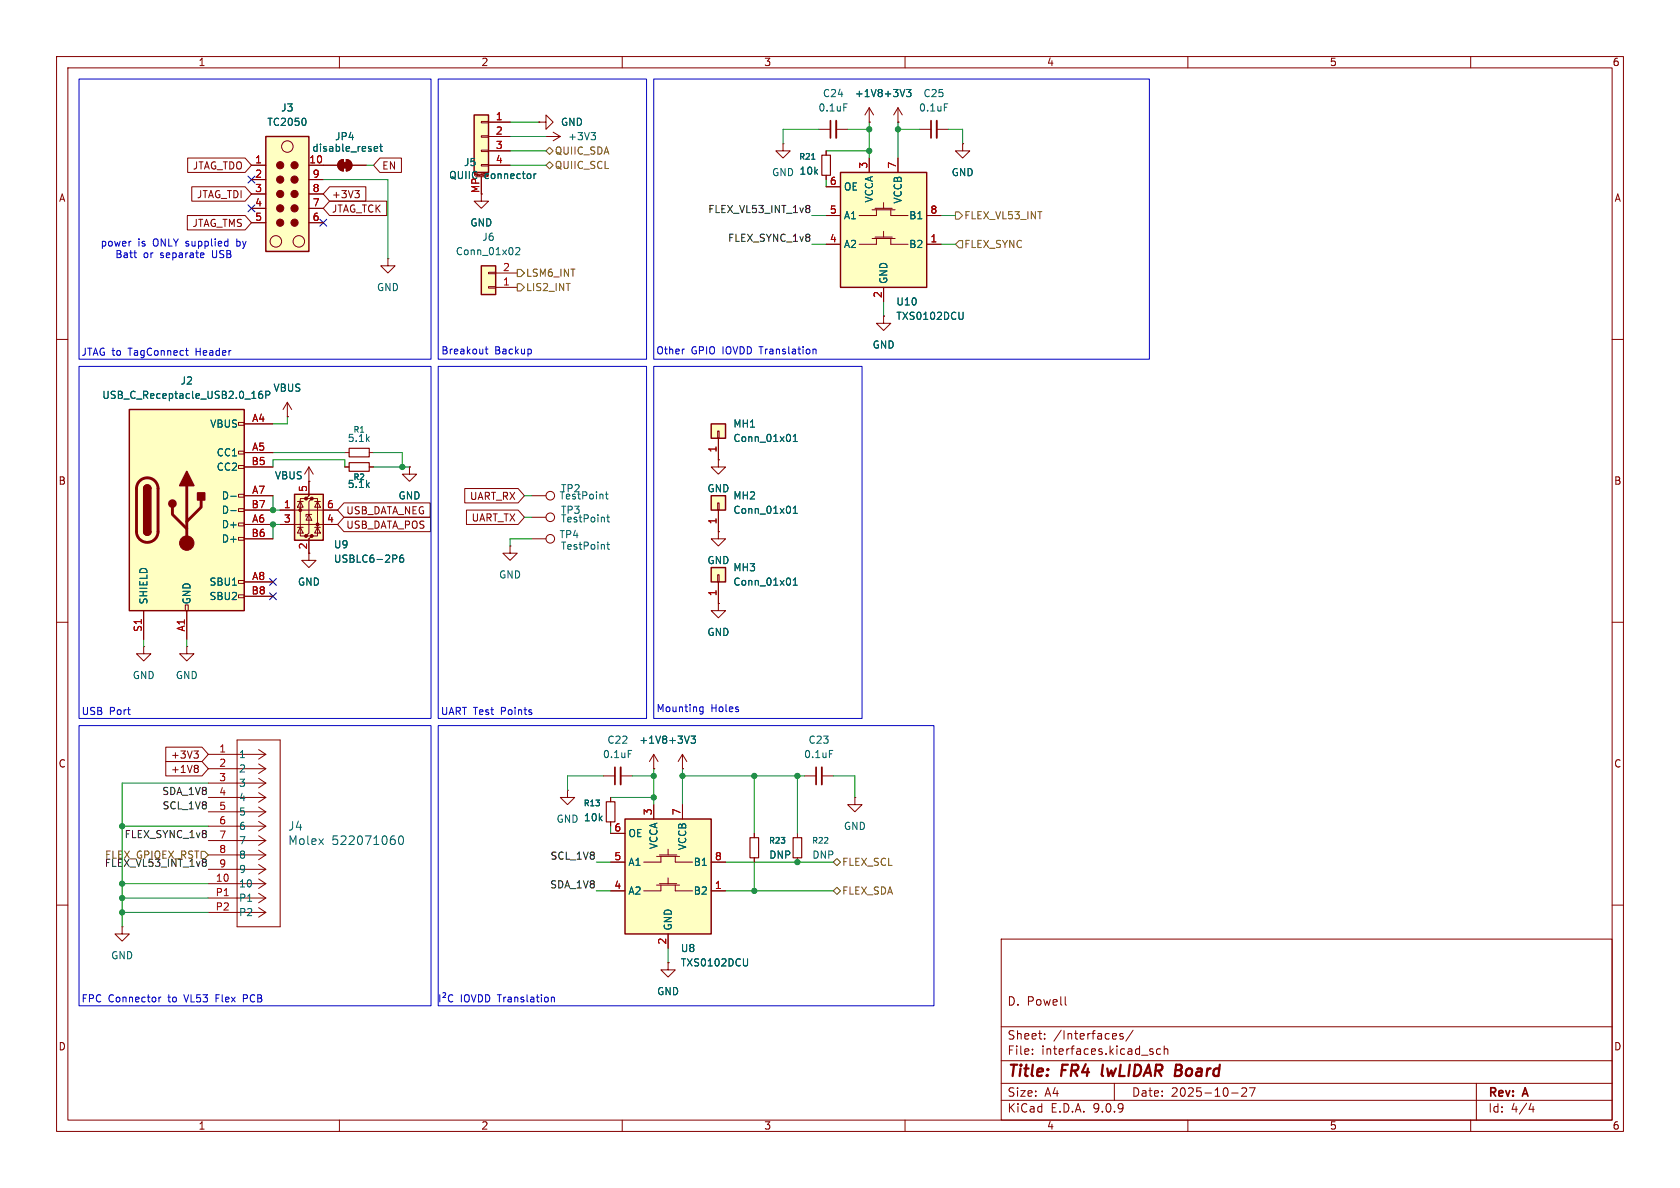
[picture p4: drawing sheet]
<svg xmlns="http://www.w3.org/2000/svg" width="297mm" height="210mm" viewBox="0 0 297 210" stroke-linecap="round" stroke-linejoin="round" font-family="sans-serif">
<g fill="none" stroke="#840000" stroke-width=".18">
<path d="M10 10h277v190h-277zM12 12h273v186h-273zM60 10v2M110 10v2M160 10v2M210 10v2M260 10v2M10 60h2M285 60h2M10 110h2M127 106.7v1.3h1.3l-1.3 1.2-1.3-1.2h1.3M127 106.7h.1"/>
<path d="M285 110h2M10 160h2M177 166h108v32h-108zM188.3 176.2v1.3l.2 .2M285 160h2M60 198v2M110 198v2M160 198v2M177 194.5h108M177 191.5h108M177 187.5h108M177 181.5h108"/>
<path d="M182.5 186.3v.1M182.5 185.5v.1M184.7 183.6v.1M184.7 182.8v.1M197 191.5v3M197.3 182.8l.1 .3-.7 .1M198.5 182.8l-.3-.1-.2 .2v.2l.5 .2v.3h-.5M200.3 182.1l-1.3 2M203.5 185.9l.3 .1 .1 .2-.2 .2h-.3M203.5 185.4l.3 .1M205.2 185.5l-.5-.1-.2 .3v.4l.1 .2h.6M205.8 185.5l.2-.1 .4 .1 .1 .9"/>
<path d="M205.8 184.9v1.5M210 198v2M217.7 193.2h1.2M219.5 192.4l.6-.1 .2 .1 .1 .3-.9 1.1h.9M220.9 192.3h1l-.7 1.5M260 198v2M261 191.5v6.5M270.7 195l-.4 1.1h.9M271 195.6v1"/>
</g>
<path d="M195 188.2l-.2 1.9M207.8 189.2h.7M207.9 188.2h.7M208.5 189.2l.3 .1M208.6 190.1l-.9 .1M208.7 189.1l-.2 .1" fill="none" stroke="#840000" stroke-width=".4"/>
<path d="M83.8 20.3h2.6v10.2h-2.6z" fill="#ffffc2"/>
<path d="M83.8 20.3h2.6v10.2h-2.6z" fill="none" stroke="#840000" stroke-width=".25"/>
<path d="M84.1 31.2h2M85.1 21.5h1.3v.2h-1.3zM85.1 24h1.3v.3h-1.3zM85.1 26.5h1.3v.3h-1.3zM85.1 29.1h1.3v.2h-1.3zM85.1 31.2v4.4h1.3l-1.3 1.2-1.3-1.2h1.3M86.4 21.6h3.8M86.4 24.1h3.8M86.4 26.7h3.8M86.4 29.2h3.8" fill="none" stroke="#840000" stroke-width=".18"/>
<path d="M94.4 30.7v.9M94.8 30.7l-.4 .3" fill="none" stroke="#006464" stroke-width=".18"/>
<path d="M125.7 74.9h2.6v2.6h-2.6z" fill="#ffffc2"/>
<path d="M125.7 74.9h2.6v2.6h-2.6z" fill="none" stroke="#840000" stroke-width=".25"/>
<g fill="none" stroke="#840000" stroke-width=".18">
<path d="M57.1 29.2h2.6M60 28.5l.7-.3v2a1.02 1.02 0 0 1-.9-.6 1.02 1.02 0 0 1 .2-1.1zM61.2 28.2a1.02 1.02 0 0 1 1 1 1.02 1.02 0 0 1-1 1zM62.2 29.2h2.6M126.9 76.2h.2v1.3h-.2zM127 77.5v3.8M72.4 82.6v1.2h1.3l-1.3 1.3-1.3-1.3h1.3M72.4 82.6h.1M90.2 96.5v1.3h1.2l-1.2 1.3-1.3-1.3h1.3M90.2 96.5h.1M127 94v1.3h1.3l-1.3 1.2-1.3-1.2h1.3M127 94h.1"/>
<path d="M127 81.3v1.3h1.3l-1.3 1.2-1.3-1.2h1.3M127 81.3h.1"/>
</g>
<path d="M66.2 26.6l.1 .1h.4M66.2 26.1l.1-.2h.3l.2 .2v.1l-.6 .1M67.1 25.9h.5M67.3 25.5v1.1l.3 .1M140.2 78h.8M140.2 77.1l.4-.3v1.2" fill="none" stroke="#006464" stroke-width=".18"/>
<g fill="#840000" stroke="#840000" stroke-width=".18">
<path d="M60.5 28.7h1v1h-1z"/>
<path d="M61.2 28.2a1.02 1.02 0 0 1 1 1 1.02 1.02 0 0 1-1 1z"/>
<path d="M60 28.5l.7-.3v2a1.02 1.02 0 0 1-.9-.6 1.02 1.02 0 0 1 .2-1.1z"/>
</g>
<path d="M47 24.1h7.6v20.4h-7.6z" fill="#ffffc2"/>
<path d="M47 24.1h7.6v20.4h-7.6z" fill="none" stroke="#840000" stroke-width=".25"/>
<g fill="none" stroke="#840000" stroke-width=".18">
<path d="M44.4 29.2h2.6M44.4 31.8h2.6M44.4 34.3h2.6M44.4 36.8h2.6M44.4 39.4h2.6M54.6 29.2h2.5M54.6 31.8h2.5M54.6 34.3h2.5M54.6 36.8h2.5M54.6 39.4h2.5M68.6 45.7v1.3h1.2l-1.2 1.3-1.3-1.3h1.3M68.6 45.7h.1"/>
<circle cx="50.8" cy="25.9" r="1.02"/>
<circle cx="48.8" cy="42.7" r="1.02"/>
<circle cx="52.8" cy="42.7" r="1.02"/>
</g>
<g fill="#840000" stroke="#840000" stroke-width=".18">
<circle cx="49.5" cy="29.2" r=".63"/>
<circle cx="49.5" cy="31.7" r=".63"/>
<circle cx="49.5" cy="34.3" r=".63"/>
<circle cx="49.5" cy="36.8" r=".63"/>
<circle cx="49.5" cy="39.4" r=".63"/>
<circle cx="52.1" cy="29.2" r=".63"/>
<circle cx="52.1" cy="31.7" r=".63"/>
<circle cx="52.1" cy="34.3" r=".63"/>
<circle cx="52.1" cy="36.8" r=".63"/>
<circle cx="52.1" cy="39.4" r=".63"/>
</g>
<path d="M54 21l.1 .4-.1 .6" fill="none" stroke="#006464" stroke-width=".18"/>
<path d="M125.7 87.6h2.6v2.6h-2.6z" fill="#ffffc2"/>
<path d="M125.7 87.6h2.6v2.6h-2.6z" fill="none" stroke="#840000" stroke-width=".25"/>
<path d="M126.9 88.9h.2v1.3h-.2zM127 90.2v3.8" fill="none" stroke="#840000" stroke-width=".18"/>
<path d="M140.2 90.7h.8M140.2 89.8l.4-.3v1.2" fill="none" stroke="#006464" stroke-width=".18"/>
<path d="M125.7 100.3h2.6v2.6h-2.6z" fill="#ffffc2"/>
<path d="M125.7 100.3h2.6v2.6h-2.6z" fill="none" stroke="#840000" stroke-width=".25"/>
<g fill="none" stroke="#840000" stroke-width=".18">
<path d="M95.2 21.6h1.3v-1.3l1.3 1.3-1.3 1.3v-1.3M95.2 21.6h.1M61 82.6h.7M61 80h.7M65.3 82.6h.7M65.3 80h.7M25.4 114.3v1.3h1.3l-1.3 1.2-1.3-1.2h1.3M25.4 114.3h.1M33 114.3v1.3h1.3l-1.3 1.2-1.3-1.2h1.3M33 114.3h.1M126.9 101.6h.2v1.3h-.2zM127 102.9v3.8"/>
<path d="M36.8 133.4h10.2M36.8 135.9h10.2M36.8 138.4h10.2M41.9 130.8h7.6v33h-7.6zM45.7 132.5l1.3 .9M45.7 135l1.3 .9M45.7 137.6l1.3 .8M47 133.4l-1.3 .8M47 135.9l-1.3 .8M47 138.4l-1.3 .9M36.8 141h10.2M36.8 143.5h10.2"/>
<path d="M36.8 146.1h10.2M36.8 148.6h10.2M36.8 151.1h10.2M36.8 153.7h10.2M36.8 156.2h10.2M36.8 158.8h10.2M45.7 140.1l1.3 .9M45.7 142.7l1.3 .8M45.7 145.2l1.3 .9M45.7 147.7l1.3 .9M45.7 150.3l1.3 .8M45.7 152.8l1.3 .9"/>
<path d="M45.7 155.4l1.3 .8M45.7 157.9l1.3 .9M47 141l-1.3 .8M47 143.5l-1.3 .9M47 146.1l-1.3 .8M47 148.6l-1.3 .8M47 151.1l-1.3 .9M47 153.7l-1.3 .8M47 156.2l-1.3 .9M47 158.8l-1.3 .8M21.6 163.8v1.3h1.3l-1.3 1.3-1.3-1.3h1.3M21.6 163.8h.1"/>
<path d="M36.8 161.3h10.2M45.7 160.4l1.3 .9M47 161.3l-1.3 .8"/>
</g>
<path d="M140.2 103.4h.8M140.2 102.5l.4-.3v1.2M70.6 147.9l.2-.1a.83 .83 0 0 1 .6 .6 .83 .83 0 0 1-.3 .8l-.1 .1a.82 .82 0 0 1-.4-1.4z" fill="none" stroke="#006464" stroke-width=".18"/>
<path d="M61.7 79.2h3.6v1.6h-3.6zM61.7 81.8h3.6v1.5h-3.6z" fill="none" stroke="#840000" stroke-width=".2"/>
<path d="M52.1 87.4h5v8.1h-5z" fill="#ffffc2"/>
<g fill="#840000" stroke="#840000" stroke-width=".18">
<circle cx="53.1" cy="90.2" r=".25"/>
<circle cx="54.1" cy="88.1" r=".25"/>
<circle cx="54.1" cy="94.7" r=".25"/>
<circle cx="55.1" cy="88.1" r=".25"/>
<circle cx="55.1" cy="94.7" r=".25"/>
<circle cx="56.1" cy="92.7" r=".25"/>
</g>
<g fill="none" stroke="#840000" stroke-width=".18">
<path d="M50.8 73.7h.1M50.8 71.1l-.8 1.3M50.8 71.1l.8 1.3M50.8 71.1v2.6M49.5 90.2h10.2M49.5 92.7h10.2M52.6 93.2h1M52.6 88.6h1M53.1 88.6l.5 1.1h-1zM53.1 93.2l.5 1h-1zM54.1 88.1h-1v6.6h1M54.6 82.6v5l-.5 .5h1l-.5 .5v5.6l-.5 .5h1l-.5 .6v3.8h1.3l-1.3 1.2-1.3-1.2h1.3"/>
<path d="M54.6 90.9l.5 1h-1zM54.6 85.1h.1M54.6 82.6l-.8 1.2M54.6 82.6l.8 1.2M55.1 90.9h-1v.4M55.1 88.1h1v6.6h-1M55.6 93.2h1M55.6 88.6h1M56.1 88.6l.5 1.1h-1zM56.1 93.2l.5 1h-1z"/>
</g>
<path d="M52.1 87.4h5v8.1h-5z" fill="none" stroke="#840000" stroke-width=".25"/>
<path d="M70 98.2l.2 .2-.2 .3M71.3 98.1l-.4 .1a.86 .86 0 0 0 0 1.2l.4-.1 .1-.5-.3-.2h-.2l-.2 .2" fill="none" stroke="#006464" stroke-width=".18"/>
<path d="M85.1 47h2.5v5.1h-2.5z" fill="#ffffc2"/>
<path d="M85.1 47h2.5v5.1h-2.5z" fill="none" stroke="#840000" stroke-width=".25"/>
<path d="M86.4 50.7h1.2v.2h-1.2zM86.4 48.1h1.2v.3h-1.2zM87.6 50.8h3.8M87.6 48.3h3.8" fill="none" stroke="#840000" stroke-width=".18"/>
<path d="M91.2 43.9l.5-.1 .2 .3-.8 .9h.8" fill="none" stroke="#006464" stroke-width=".18"/>
<path d="M22.9 72.4h20.3v35.6h-20.3z" fill="#ffffc2"/>
<g fill="none" stroke="#840000" stroke-width=".18">
<path d="M146 26.7v.7M146 31v.8M42.2 74.7h1v.5h-1zM42.2 79.8h1v.5h-1zM43.2 74.9h5.1M42.2 82.3h1v.5h-1zM42.2 87.4h1v.5h-1zM42.2 89.9h1v.5h-1zM42.2 92.5h1v.5h-1zM42.2 95h1v.5h-1zM43.2 80h5.1M43.2 82.6h5.1"/>
<path d="M43.2 87.6h5.1M43.2 90.2h5.1M43.2 92.7h5.1M43.2 95.3h5.1M94 95.3h2.5M94 91.4h2.5M25.4 108v5M32.8 106.9h.5v1.1h-.5zM33 108v5M42.2 102.6h1v.5h-1zM42.2 105.2h1v.5h-1zM43.2 102.9h5.1"/>
<path d="M43.2 105.4h5.1M118.1 170.2v1.3h1.3l-1.3 1.2-1.3-1.2h1.3M118.1 170.2h.1"/>
<circle cx="97.3" cy="95.2" r=".76"/>
<circle cx="97.3" cy="91.4" r=".76"/>
</g>
<path d="M22.9 72.4h20.3v35.6h-20.3zM25.4 86.4a.64 .64 0 0 1 .6-.7 .64 .64 0 0 1 .7 .7M25.4 94a.64 .64 0 0 0 .6 .6 .64 .64 0 0 0 .7-.6" fill="none" stroke="#840000" stroke-width=".25"/>
<path d="M24.7 85a1.9 1.9 0 0 1 2.1-.4 1.9 1.9 0 0 1 1.1 1.8v7.6a1.91 1.91 0 0 1-1.9 1.9 1.91 1.91 0 0 1-1.9-1.9v-7.8l.2-.6zM30.5 89.7v1.2l2.5 2.6M33 85.9v10.1M35.6 88.4v1.3l-2.6 2.5" fill="none" stroke="#840000" stroke-width=".51"/>
<g fill="#840000" stroke="#840000" stroke-width=".25">
<path d="M25.4 86.4h1.3v7.6h-1.3z"/>
<path d="M25.6 85.9a.64 .64 0 0 1 .7-.1 .64 .64 0 0 1 .4 .6h-1.3z"/>
<path d="M25.4 94h1.3a.64 .64 0 0 1-.7 .6 .64 .64 0 0 1-.6-.6z"/>
<path d="M33 83.3l1.3 2.6h-2.6z"/>
<path d="M34.9 87.1h1.3v1.3h-1.3z"/>
<circle cx="30.5" cy="89" r=".63"/>
</g>
<circle cx="33" cy="96" r="1.27" fill="#840000" stroke="#840000" stroke-width=".18"/>
<path d="M143.5 28.1h.6M46.3 69.2h-.3a.86 .86 0 0 0 0 1.2l.4-.1v-.4l-.2-.3h-.2l-.3 .3M47.7 69.4l-.2-.2h-.5v1.2M47.7 69.6l-.2 .2h-.5M40.8 87.7h1M40.8 90.3h1M107.3 91.4h.5M107.3 96.3h.5M107.5 91v1.1l.3 .2M107.5 95.8v1.1l.3 .2" fill="none" stroke="#006464" stroke-width=".18"/>
<path d="M145.3 27.4h1.5v3.6h-1.5z" fill="none" stroke="#840000" stroke-width=".2"/>
<path d="M110.5 144.8h15.2v20.3h-15.2z" fill="#ffffc2"/>
<path d="M110.5 144.8h15.2v20.3h-15.2z" fill="none" stroke="#840000" stroke-width=".25"/>
<g fill="none" stroke="#840000" stroke-width=".18">
<path d="M158.7 19.1l-.7 1.2M158.7 19.1l.8 1.2M158.7 19.1v2.5M96.5 24.1h.1M96.5 24.1h2.6M97.8 23.4l1.3 .7M99.1 24.1l-1.3 .8M138.4 25.4v1.3h1.3l-1.3 1.2-1.2-1.2h1.2M138.4 25.4h.1M144.8 22.9h2M147.8 22.9h2.1M158.7 21.6h.1"/>
<path d="M162.6 22.9h2M165.6 22.9h2M170.2 25.4v1.3h1.2l-1.2 1.2-1.3-1.2h1.3M170.2 25.4h.1M156.2 55.9v1.3h1.3l-1.3 1.2-1.3-1.2h1.3M156.2 55.9h.1M94 87.6h2.5M100.3 139.7v1.3h1.3l-1.3 1.2-1.2-1.2h1.2M100.3 139.7h.1M106.7 137.2h2M109.7 137.2h2.1M120.6 135.9h.1"/>
<path d="M120.6 133.4v2.5M120.6 133.4l-.7 1.2M120.6 133.4l.8 1.2M142.2 137.2h2.1M145.3 137.2h2M107.9 157.5h2.6M107.9 152.4h2.6M107.9 147.3h2.6M107.9 141v.7M107.9 145.3v.8M115.6 142.2v2.6M116.1 156.5h4"/>
<path d="M116.1 151.4h4M116.6 156.2h3M116.6 151.1h3M116.8 156.5v1h-3M116.8 151.4v1h-3M118.1 150.1v1M118.1 155.2v1M119.4 156.5v1h3M119.4 151.4v1h3M120.6 142.2v2.6M125.7 157.5h2.6M125.7 152.4h2.6"/>
<path d="M133.3 147.3v.8M133.3 151.6v.8M141 147.3v.8M141 151.6v.8M151.1 141v1.2h1.3l-1.3 1.3-1.2-1.3h1.2M151.1 141h.1M118.1 165.1v2.5"/>
<circle cx="97.3" cy="87.6" r=".76"/>
</g>
<g fill="none" stroke="#006464" stroke-width=".18">
<path d="M149.2 18.4h.6M160.3 15.8h.7l-.4 .5M160.8 16.3l.2 .2v.3l-.2 .3M167 18.4h.6M104.5 23.4h.8l-.4 .5M105 23.9l.3 .3v.3l-.3 .2M107 87.4h.5M107.2 86.9v1.1l.3 .2M111.1 132.7h.6M122.2 130.1h.7l-.4 .5M122.7 130.6l.2 .2v.3l-.2 .3M146.6 132.7h.6"/>
<path d="M132.2 169.5v1l-.3 .3"/>
</g>
<path d="M107.2 141.7h1.5v3.6h-1.5zM132.6 148.1h1.5v3.5h-1.5zM140.2 148.1h1.5v3.5h-1.5z" fill="none" stroke="#840000" stroke-width=".2"/>
<path d="M146.8 21.3v3.1M164.6 21.3v3.1M108.7 135.6v3.1M144.3 135.6v3.1" fill="none" stroke="#840000" stroke-width=".3"/>
<path d="M147.8 21.3v3.1M165.6 21.3v3.1M109.7 135.6v3.1M145.3 135.6v3.1" fill="none" stroke="#840000" stroke-width=".33"/>
<path d="M148.6 30.5h15.2v20.3h-15.2z" fill="#ffffc2"/>
<path d="M148.6 30.5h15.2v20.3h-15.2z" fill="none" stroke="#840000" stroke-width=".25"/>
<g fill="none" stroke="#840000" stroke-width=".18">
<path d="M153.7 19.1v2.5M153.7 19.1l-.8 1.2M153.7 19.1l.7 1.2M33.1 38.1h10.2l1.1 1.3-1.1 1.2h-10.2zM33.2 27.9h10.1l1.1 1.3-1.1 1.3h-10.1zM33.9 33h9.4l1.1 1.3-1.1 1.3h-9.4zM44.4 36.8h2.6M44.4 29.2h2.6M44.4 31.8h2.6M44.4 34.3h2.6M44.4 39.4h2.6M54.6 36.8h2.5"/>
<path d="M54.6 29.2h5.1M54.6 31.8h2.5M54.6 34.3h2.5M54.6 39.4h2.5M58.3 33h6.4v2.6h-6.4l-1.2-1.3zM58.3 35.6h10.1v2.5h-10.1l-1.2-1.3zM62.2 29.2h2.6M62.7 33.7h.8l-.4 .5M63.3 34.2l.2 .2v.3l-.2 .3M67.2 27.9h3.8v2.6h-3.8l-1.2-1.3zM85.1 31.2v3.1M86.4 21.6h3.8"/>
<path d="M86.4 24.1h3.8M86.4 26.7h3.8M86.4 29.2h3.8M95.2 21.6h.1M146 38.1h2.6M146 33h2.6M146 26.7v.7M146 31v.8M153.7 21.6h.1M153.7 27.9v2.6M154.2 37.1h4M154.7 36.8h3"/>
<path d="M154.9 37.1v1h-3M156.2 35.8v1M157.5 37.1v1h3M158.7 21.6h.1M158.7 27.9v2.6M163.8 38.1h2.6M170.2 25.4h.1M146 43.2h2.6M154.2 42.2h4M154.7 41.9h3M154.9 42.2v1h-3M156.2 55.9h.1"/>
<path d="M156.2 40.9v1M156.2 50.8v2.5M157.5 42.2v1h3M163.8 43.2h2.6M43.2 74.9h5.1M50.8 73.7h.1M127 77.5v3.8M43.2 82.6h5.1M43.2 90.2h5.1M43.2 92.7h5.1M43.2 80h5.1M43.2 87.6h5.1"/>
<path d="M43.2 95.3h5.1M49.5 90.2h2.6M49.5 92.7h2.6M54.6 85.1h.1M54.6 85.1v2.5M54.6 95.3v2.5M57.1 90.2h2.6M57.1 92.7h2.6M60.8 91.4h15.3v2.6h-15.3l-1.1-1.3zM60.8 88.9h15.2v2.5h-15.2l-1.1-1.2zM61 82.6h.7M65.3 82.6h.7"/>
<path d="M72.4 82.6h.1M82.2 86.4h9.4l1.1 1.2-1.1 1.3h-9.4zM82.5 90.2h9.1l1.1 1.2-1.1 1.3h-9.1zM127 81.3h.1M127 94h.1M127 90.2v3.8M25.4 108v5M33 108v5M43.2 102.9h5.1M43.2 105.4h5.1M127 106.7h.1M127 102.9v3.8"/>
<path d="M29.3 134.6h6.4l1.1 1.3-1.1 1.3h-6.4zM29.3 132.1h6.4l1.1 1.3-1.1 1.2h-6.4zM34.3 132.8h.8l-.5 .4M34.8 135.3l.3 .2-.3 .3 .3 .3v.2l-.3 .3M34.8 133.2l.3 .3v.3l-.3 .2M115.6 135.9h.1M115.6 133.4l-.8 1.2M115.6 133.4l.7 1.2M115.6 133.4v2.5M120.6 135.9h.1M107.9 147.3h2.6M107.9 152.4h2.6"/>
<path d="M107.9 157.5h2.6M107.9 141v.7M107.9 145.3v.8M115.6 142.2v2.6M120.6 142.2v2.6M125.7 152.4h2.6M125.7 157.5h2.6M133.3 147.3v.8M133.3 151.6v.8M118.1 170.2h.1M118.1 165.1v2.5"/>
</g>
<g fill="none" stroke="#006464" stroke-width=".18">
<path d="M160.3 15.8h.7l-.4 .5M160.8 16.3l.2 .2v.3l-.2 .3M54 21l.1 .4-.1 .6M66.2 26.6l.1 .1h.4M66.2 26.1l.1-.2h.3l.2 .2v.1l-.6 .1M67.1 25.9h.5M67.3 25.5v1.1l.3 .1M94.4 30.7v.9M94.8 30.7l-.4 .3M143.5 28.1h.6M170.3 55.2v1l-.3 .3M46.3 69.2h-.3a.86 .86 0 0 0 0 1.2l.4-.1v-.4l-.2-.3h-.2l-.3 .3"/>
<path d="M47.7 69.4l-.2-.2h-.5v1.2M47.7 69.6l-.2 .2h-.5M140.2 77.1l.4-.3v1.2M140.2 78h.8M40.8 87.7h1M40.8 90.3h1M70 98.2l.2 .2-.2 .3M71.3 98.1l-.4 .1a.86 .86 0 0 0 0 1.2l.4-.1 .1-.5-.3-.2h-.2l-.2 .2M140.2 89.8l.4-.3v1.2M140.2 90.7h.8M140.2 103.4h.8M140.2 102.5l.4-.3v1.2"/>
<path d="M122.2 130.1h.7l-.4 .5M122.7 130.6l.2 .2v.3l-.2 .3M132.2 169.5v1l-.3 .3"/>
</g>
<path d="M96.5 29.2l.7-.6 .6 .6-.6 .6zM96.5 26.7l.7-.7 .6 .7-.6 .6zM168.9 37.5h.6l.7 .6-.7 .6h-.6zM91.4 50.2h.7l.6 .6-.6 .6h-.7zM91.4 47.6h.7l.6 .7-.6 .6h-.7zM169.5 42.5h.7v1.3h-.7l-.6-.6zM35.6 150.5h.6l.6 .6-.6 .7h-.6zM147.3 157.5l.7-.7 .6 .7-.6 .6zM147.3 152.4l.7-.6 .6 .6-.6 .6z" fill="none" stroke="#725600" stroke-width=".18"/>
<path d="M142.7 36.3h.2l.3 .3-.3 .3M142.7 36.9h.2M142.9 36.9l.3 .2v.2l-.2 .2-.3 .1M36 151.9h.2l.3 .2-.3 .3M36 152.4h.2M36.2 152.4l.3 .3v.2l-.1 .2-.4 .1" fill="none" stroke="#0f0f0f" stroke-width=".18"/>
<g fill="none" stroke="#009600" stroke-width=".18">
<path d="M57.1 31.8h11.5v13.9M64.8 29.2h1.2M90.2 24.1h6.3M90.2 21.6h5M90.2 26.7h6.3M90.2 29.2h6.3M143.5 38.1h2.5M144.8 22.9h-6.4v2.5M146 26.7h7.7M146 31.8v1.2M149.9 22.9h3.8M153.7 21.6v6.3"/>
<path d="M158.7 22.9h3.9M158.7 21.6v6.3M166.4 38.1h2.5M167.6 22.9h2.6v2.5M143.5 43.2h2.5M156.2 53.3v2.6M166.4 43.2h2.5M50.8 73.7v1.2h-2.5M48.3 82.6v-1.3h12.7v1.3M48.3 87.6v2.6h1.2M48.3 80h12.7M49.5 92.7h-1.2v2.6"/>
<path d="M66 82.6h6.4M66 80h5.1v2.6M92.7 91.4h1.3M92.7 87.6h1.3M94 95.3h-3.8v1.2M25.4 113v1.3M33 113v1.3M36.8 138.4h-15.2v25.4M106.7 137.2h-6.4v2.5M111.8 137.2h3.8M115.6 135.9v6.3M120.6 137.2h21.6"/>
<path d="M120.6 135.9v6.3M133.3 137.2v10.1M141 137.2v10.1M147.3 137.2h3.8v3.8M21.6 146.1h15.2M21.6 156.2h15.2M21.6 158.8h15.2M105.4 152.4h2.5M105.4 157.5h2.5M107.9 146.1v1.2M107.9 141h7.7M128.3 152.4h19"/>
<path d="M128.3 157.5h19M133.3 152.4v5.1M21.6 161.3h15.2M118.1 167.6v2.6"/>
</g>
<path d="M43.8 31.1l1.3 1.3M43.8 36.2l1.3 1.2M45.1 31.1l-1.3 1.3M45.1 36.2l-1.3 1.2M56.5 38.8l1.3 1.2M57.8 38.8l-1.3 1.2M47.7 102.3l1.2 1.2M47.7 104.8l1.2 1.2M48.9 102.3l-1.2 1.2M48.9 104.8l-1.2 1.2" fill="none" stroke="#000084" stroke-width=".18"/>
<g fill="none" stroke="#0000c2" stroke-width=".18">
<path d="M14 14h62.2v49.5h-62.2zM77.5 14h36.8v49.5h-36.8zM115.6 14h87.6v49.5h-87.6zM23.1 42.7h.1M23.7 44.7h.4M23.9 45.5h.2M36 45.5h-.4M36 44.8l.1 .2-.6 .1M40.2 42.7h.1M40.3 42.2v1.3M40.3 43.4l-.1 .1M14 64.8h62.2v62.2h-62.2z"/>
<path d="M32.8 62h.5M33 62.6l.3 .2M77.5 64.8h36.8v62.2h-36.8zM85.8 61.7h.5M86 61.3v1.1l.3 .2M93.9 61.8v.6M115.6 64.8h36.8v62.2h-36.8zM120.9 61.7h.1M143.8 61.8h.4l.1 .8M14 128.3h62.2v49.5h-62.2zM77.5 128.3h87.6v49.5h-87.6zM123.7 125.7l.2 .1 .4-.1"/>
<path d="M124.3 125v1l-.3 .2h-.3M124.3 125h-.4l-.2 .1M28.1 176.3v.8M28.5 176.3l-.4 .2M43 176.5h.5M43.5 175.8h-.5v1.3M77.8 175.8v1.3M78.3 175.5h.3l.2 .2-.1 .2-.4 .4h.5M80.1 176a.6 .6 0 0 0-.9 .4 .6 .6 0 0 0 .6 .7l.3-.1M97.5 176.3v.8M97.5 176.4l.2-.1h.3v.8"/>
</g>
<g fill="#009600" stroke="#009600" stroke-width=".18">
<circle cx="133.3" cy="137.2" r=".46"/>
<circle cx="120.6" cy="137.2" r=".46"/>
<circle cx="141" cy="137.2" r=".46"/>
<circle cx="141" cy="152.4" r=".46"/>
<circle cx="133.3" cy="157.5" r=".46"/>
<circle cx="115.6" cy="137.2" r=".46"/>
<circle cx="21.6" cy="156.2" r=".46"/>
<circle cx="21.6" cy="158.8" r=".46"/>
<circle cx="21.6" cy="161.3" r=".46"/>
<circle cx="21.6" cy="146.1" r=".46"/>
<circle cx="153.7" cy="22.9" r=".46"/>
<circle cx="158.7" cy="22.9" r=".46"/>
<circle cx="153.7" cy="26.7" r=".46"/>
<circle cx="48.3" cy="90.2" r=".46"/>
<circle cx="48.3" cy="92.7" r=".46"/>
<circle cx="71.1" cy="82.6" r=".46"/>
<circle cx="115.6" cy="141" r=".46"/>
</g>
<g font-size="2.8" fill="#840000">
<text x="178" y="190.9">Title:</text>
<text x="187.7" y="190.9">FR4</text>
<text x="195.6" y="190.9">lwLIDAR</text>
<text x="209.4" y="190.9">Board</text>
</g>
<g font-size="2.1" fill="#006464">
<text x="50.9" y="147">J4</text>
<text x="50.9" y="149.6">Molex</text>
<text x="58.6" y="149.6">522071060</text>
</g>
<g font-size="2.1" fill="#840000">
<text x="178" y="178">D. Powell</text>
<text x="178" y="184">Sheet:</text>
<text x="186.2" y="184">/Interfaces/</text>
<text x="178" y="186.7">File:</text>
<text x="184.1" y="186.7">interfaces.kicad_sch</text>
<text x="178" y="196.9">KiCad</text>
<text x="178" y="194.1">Size:</text>
<text x="184.7" y="194.1">A4</text>
<text x="185.7" y="196.9">E.D.A.</text>
<text x="193.3" y="196.9">9.0.9</text>
<text x="200" y="194.1">Date:</text>
<text x="207" y="194.1">2025-10-27</text>
<text x="263" y="194.3">Rev:</text>
<text x="263" y="196.9">Id:</text>
<text x="267.1" y="196.9">4/4</text>
<text x="269.4" y="194.3">A</text>
</g>
<g font-size="1.8" fill="#840000">
<text x="35" y="11.9">1</text>
<text x="85" y="11.9">2</text>
<text x="135" y="11.9">3</text>
<text x="185" y="11.9">4</text>
<text x="235" y="11.9">5</text>
<text x="285" y="11.9">6</text>
<text x="10.3" y="35.9">A</text>
<text x="34" y="30.2">JTAG_TDO</text>
<text x="34.7" y="35.2">JTAG_TDI</text>
<text x="58.6" y="35.2">+3V3</text>
<text x="67.5" y="30.2">EN</text>
<text x="84.8" y="34.2" transform="rotate(-90 84.8 34.2)">MP</text>
<text x="285.3" y="35.9">A</text>
<text x="33.9" y="40.3">JTAG_TMS</text>
<text x="58.6" y="37.8">JTAG_TCK</text>
<text x="10.3" y="85.9">B</text>
<text x="83" y="88.6">UART_RX</text>
<text x="285.3" y="85.9">B</text>
<text x="61.1" y="93.7">USB_DATA_POS</text>
<text x="61.1" y="91.1">USB_DATA_NEG</text>
<text x="83.3" y="92.4">UART_TX</text>
<text x="54.4" y="97.2" transform="rotate(-90 54.4 97.2)">2</text>
<text x="10.3" y="135.9">C</text>
<text x="30.1" y="136.8">+1V8</text>
<text x="30.1" y="134.3">+3V3</text>
<text x="285.3" y="135.9">C</text>
<text x="10.3" y="185.9">D</text>
<text x="285.3" y="185.9">D</text>
<text x="35" y="199.9">1</text>
<text x="85" y="199.9">2</text>
<text x="135" y="199.9">3</text>
<text x="185" y="199.9">4</text>
<text x="235" y="199.9">5</text>
<text x="285" y="199.9">6</text>
</g>
<g font-size="1.8" fill="#006464">
<text x="145.4" y="17.4">C24</text>
<text x="151" y="17.4">+1V8 +3V3</text>
<text x="163.2" y="17.4">C25</text>
<text x="47.2" y="22.5">TC2050</text>
<text x="49.6" y="19.9">J3</text>
<text x="99.1" y="22.5">GND</text>
<text x="144.6" y="19.9">0.1uF</text>
<text x="162.4" y="19.9">0.1uF</text>
<text x="55.1" y="27">disable_reset</text>
<text x="59.1" y="25">JP4</text>
<text x="81.9" y="29.6">J5</text>
<text x="100.3" y="25">+3V3</text>
<text x="79.3" y="31.9">QUIIC</text>
<text x="85.6" y="31.9">connector</text>
<text x="136.4" y="31.3">GND 10k</text>
<text x="141.2" y="31.1">10k</text>
<text x="149.1" y="33.9">OE</text>
<text x="154.5" y="35.9" transform="rotate(-90 154.5 35.9)">VCCA</text>
<text x="168.1" y="31.3">GND</text>
<text x="83.1" y="40.2">GND</text>
<text x="149.1" y="39">A1</text>
<text x="159.6" y="36.1" transform="rotate(-90 159.6 36.1)">VCCB</text>
<text x="160.6" y="39">B1</text>
<text x="80.5" y="45.3">Conn_01x02</text>
<text x="85.2" y="42.8">J6</text>
<text x="149.1" y="44">A2</text>
<text x="160.6" y="44">B2</text>
<text x="66.5" y="51.7">GND</text>
<text x="157.1" y="50.3" transform="rotate(-90 157.1 50.3)">GND</text>
<text x="158.4" y="54.2">U10</text>
<text x="158.4" y="56.7">TXS0102DCU</text>
<text x="154.2" y="61.8">GND</text>
<text x="18" y="70.7">USB_C_Receptacle_USB2.0_16P</text>
<text x="31.8" y="68.2">J2</text>
<text x="48.2" y="69.4">VBUS</text>
<text x="37.1" y="75.8">VBUS</text>
<text x="129.5" y="75.8">MH1</text>
<text x="38.2" y="80.9">CC1</text>
<text x="38.2" y="83.4">CC2</text>
<text x="61.4" y="78.3">5.1k</text>
<text x="129.5" y="78.3">Conn_01x01</text>
<text x="39.1" y="88.5">D-</text>
<text x="48.5" y="84.9">VBUS</text>
<text x="61.4" y="86.5">5.1k</text>
<text x="70.4" y="88.5">GND</text>
<text x="98.8" y="88.5">TestPoint</text>
<text x="99.1" y="87.2">TP2</text>
<text x="125" y="87.2">GND</text>
<text x="129.5" y="88.5">MH2</text>
<text x="39.1" y="91">D-</text>
<text x="39.1" y="93.6">D+</text>
<text x="98.8" y="95.4">TP4</text>
<text x="99.1" y="91">TP3</text>
<text x="99.1" y="92.6">TestPoint</text>
<text x="129.5" y="91">Conn_01x01</text>
<text x="39.1" y="96.1">D+</text>
<text x="58.9" y="97.1">U9</text>
<text x="58.9" y="99.7">USBLC6-2P6</text>
<text x="99.1" y="97.4">TestPoint</text>
<text x="125" y="99.9">GND</text>
<text x="129.5" y="101.2">MH3</text>
<text x="26.3" y="106.9" transform="rotate(-90 26.3 106.9)">SHIELD</text>
<text x="33.9" y="106.9" transform="rotate(-90 33.9 106.9)">GND</text>
<text x="36.9" y="103.7">SBU1</text>
<text x="36.9" y="106.3">SBU2</text>
<text x="52.6" y="103.7">GND</text>
<text x="88.1" y="102.5">GND</text>
<text x="129.5" y="103.7">Conn_01x01</text>
<text x="125" y="112.6">GND</text>
<text x="23.4" y="120.2">GND</text>
<text x="31" y="120.2">GND</text>
<text x="107.3" y="131.7">C22</text>
<text x="112.9" y="131.7">+1V8 +3V3</text>
<text x="142.8" y="131.7">C23</text>
<text x="42.2" y="134.2">1</text>
<text x="42.2" y="136.8">2</text>
<text x="106.5" y="134.2">0.1uF</text>
<text x="142.1" y="134.2">0.1uF</text>
<text x="42.2" y="139.3">3</text>
<text x="42.2" y="141.8">4</text>
<text x="42.2" y="144.4">5</text>
<text x="42.2" y="146.9">6</text>
<text x="42.2" y="149.5">7</text>
<text x="98.3" y="145.6">GND 10k</text>
<text x="103.1" y="145.4">10k</text>
<text x="111" y="148.2">OE</text>
<text x="149.1" y="146.9">GND</text>
<text x="42.2" y="152">8</text>
<text x="42.2" y="154.5">9</text>
<text x="111" y="153.3">A1</text>
<text x="116.4" y="150.2" transform="rotate(-90 116.4 150.2)">VCCA</text>
<text x="121.5" y="150.4" transform="rotate(-90 121.5 150.4)">VCCB</text>
<text x="122.5" y="153.3">B1</text>
<text x="135.9" y="152">DNP</text>
<text x="143.5" y="152">DNP</text>
<text x="42.2" y="157.1">10</text>
<text x="42.2" y="159.6">P1</text>
<text x="111" y="158.3">A2</text>
<text x="122.5" y="158.3">B2</text>
<text x="42.2" y="162.2">P2</text>
<text x="119" y="164.6" transform="rotate(-90 119 164.6)">GND</text>
<text x="19.6" y="169.8">GND</text>
<text x="120.3" y="171">TXS0102DCU</text>
<text x="120.3" y="168.5">U8</text>
<text x="116.1" y="176.1">GND</text>
</g>
<g font-size="1.8" fill="#a90000">
<text x="87.6" y="21.3">1</text>
<text x="87.6" y="23.9">2</text>
<text x="45" y="29">1</text>
<text x="54.6" y="29">10</text>
<text x="87.6" y="26.4">3</text>
<text x="87.6" y="29">4</text>
<text x="153.4" y="29.9" transform="rotate(-90 153.4 29.9)">3</text>
<text x="158.5" y="29.9" transform="rotate(-90 158.5 29.9)">7</text>
<text x="45" y="31.5">2</text>
<text x="45" y="34">3</text>
<text x="55.2" y="31.5">9</text>
<text x="55.2" y="34">8</text>
<text x="146.6" y="32.8">6</text>
<text x="45" y="36.6">4</text>
<text x="45" y="39.1">5</text>
<text x="55.2" y="36.6">7</text>
<text x="55.2" y="39.1">6</text>
<text x="146.6" y="37.8">5</text>
<text x="164.4" y="37.8">8</text>
<text x="146.6" y="42.9">4</text>
<text x="164.4" y="42.9">1</text>
<text x="88.8" y="50.5">1</text>
<text x="88.8" y="48">2</text>
<text x="156" y="52.8" transform="rotate(-90 156 52.8)">2</text>
<text x="44.5" y="74.7">A4</text>
<text x="44.4" y="82.3">B5</text>
<text x="44.5" y="79.8">A5</text>
<text x="126.7" y="80.1" transform="rotate(-90 126.7 80.1)">1</text>
<text x="44.4" y="89.9">B7</text>
<text x="44.5" y="87.4">A7</text>
<text x="50.1" y="89.9">1</text>
<text x="54.4" y="87.1" transform="rotate(-90 54.4 87.1)">5</text>
<text x="57.7" y="89.9">6</text>
<text x="44.4" y="95">B6</text>
<text x="44.5" y="92.5">A6</text>
<text x="50.1" y="92.5">3</text>
<text x="57.7" y="92.5">4</text>
<text x="126.7" y="92.8" transform="rotate(-90 126.7 92.8)">1</text>
<text x="44.4" y="105.2">B8</text>
<text x="44.5" y="102.6">A8</text>
<text x="126.7" y="105.5" transform="rotate(-90 126.7 105.5)">1</text>
<text x="25.1" y="111.8" transform="rotate(-90 25.1 111.8)">S1</text>
<text x="32.8" y="111.7" transform="rotate(-90 32.8 111.7)">A1</text>
<text x="38.7" y="133.1">1</text>
<text x="38.7" y="135.6">2</text>
<text x="38.7" y="138.2">3</text>
<text x="38.7" y="140.7">4</text>
<text x="38.7" y="143.3">5</text>
<text x="38.7" y="145.8">6</text>
<text x="38.7" y="148.3">7</text>
<text x="108.5" y="147.1">6</text>
<text x="115.3" y="144.2" transform="rotate(-90 115.3 144.2)">3</text>
<text x="120.4" y="144.2" transform="rotate(-90 120.4 144.2)">7</text>
<text x="38.1" y="156">10</text>
<text x="38.7" y="150.9">8</text>
<text x="38.7" y="153.4">9</text>
<text x="108.5" y="152.1">5</text>
<text x="126.3" y="152.1">8</text>
<text x="38" y="158.5">P1</text>
<text x="38" y="161">P2</text>
<text x="108.5" y="157.2">4</text>
<text x="126.3" y="157.2">1</text>
<text x="117.9" y="167.1" transform="rotate(-90 117.9 167.1)">2</text>
</g>
<g font-size="1.8" fill="#725600">
<text x="98" y="27.5">QUIIC_SDA</text>
<text x="98" y="30.1">QUIIC_SCL</text>
<text x="170.4" y="39">FLEX_VL53_INT</text>
<text x="170.4" y="44">FLEX_SYNC</text>
<text x="92.9" y="51.7">LIS2_INT</text>
<text x="92.9" y="49.1">LSM6_INT</text>
<text x="148.8" y="153.3">FLEX_SCL</text>
<text x="148.8" y="158.3">FLEX_SDA</text>
</g>
<g font-size="1.8" fill="#0f0f0f">
<text x="125.1" y="37.8">FLEX_VL53_INT_1v8</text>
<text x="128.6" y="42.8">FLEX_SYNC_1v8</text>
<text x="28.6" y="140.6">SDA_1V8</text>
<text x="28.6" y="143.2">SCL_1V8</text>
<text x="21.9" y="148.2">FLEX_SYNC_1v8</text>
<text x="18.4" y="153.3">FLEX_VL53_INT_1v8</text>
<text x="18.5" y="152">FLEX_GPIOEX_RST</text>
<text x="97.2" y="152.1">SCL_1V8</text>
<text x="97.2" y="157.1">SDA_1V8</text>
</g>
<g font-size="1.8" fill="#0000c2">
<text x="17.7" y="43.8">power</text>
<text x="20.3" y="45.8">Batt</text>
<text x="24.4" y="43.8">is</text>
<text x="25.3" y="45.8">or</text>
<text x="27.2" y="43.8">ONLY supplied</text>
<text x="28.4" y="45.8">separate</text>
<text x="37.8" y="45.8">USB</text>
<text x="42.3" y="43.8">by</text>
<text x="14.3" y="63.1">JTAG to</text>
<text x="22.8" y="63.1">TagConnect</text>
<text x="34.9" y="63.1">Header</text>
<text x="77.9" y="62.8">Breakout</text>
<text x="87.4" y="62.8">Backup</text>
<text x="115.9" y="62.8">Other</text>
<text x="122.2" y="62.8">GPIO IOVDD Translation</text>
<text x="14.3" y="126.6">USB</text>
<text x="19.3" y="126.6">Port</text>
<text x="77.8" y="126.6">UART Test</text>
<text x="88.6" y="126.6">Points</text>
<text x="116" y="126.1">Mounting</text>
<text x="125.7" y="126.1">Holes</text>
<text x="14.3" y="177.4">FPC</text>
<text x="19.1" y="177.4">Connector</text>
<text x="29.8" y="177.4">to</text>
<text x="32.9" y="177.4">VL53</text>
<text x="38.6" y="177.4">Flex</text>
<text x="43.6" y="177.4">PCB</text>
<text x="81.4" y="177.4">IOVDD Translation</text>
</g>
<g font-size="1.4" fill="#006464">
<text x="141.2" y="28.4">R21</text>
<text x="62.4" y="76.7">R1</text>
<text x="62.4" y="85.1">R2</text>
<text x="103.1" y="142.7">R13</text>
<text x="135.9" y="149.3">R23</text>
<text x="143.5" y="149.3">R22</text>
</g>
<text font-size=".5" fill="#006464" x="83.6" y="31.3">Mounting</text>
</svg>
